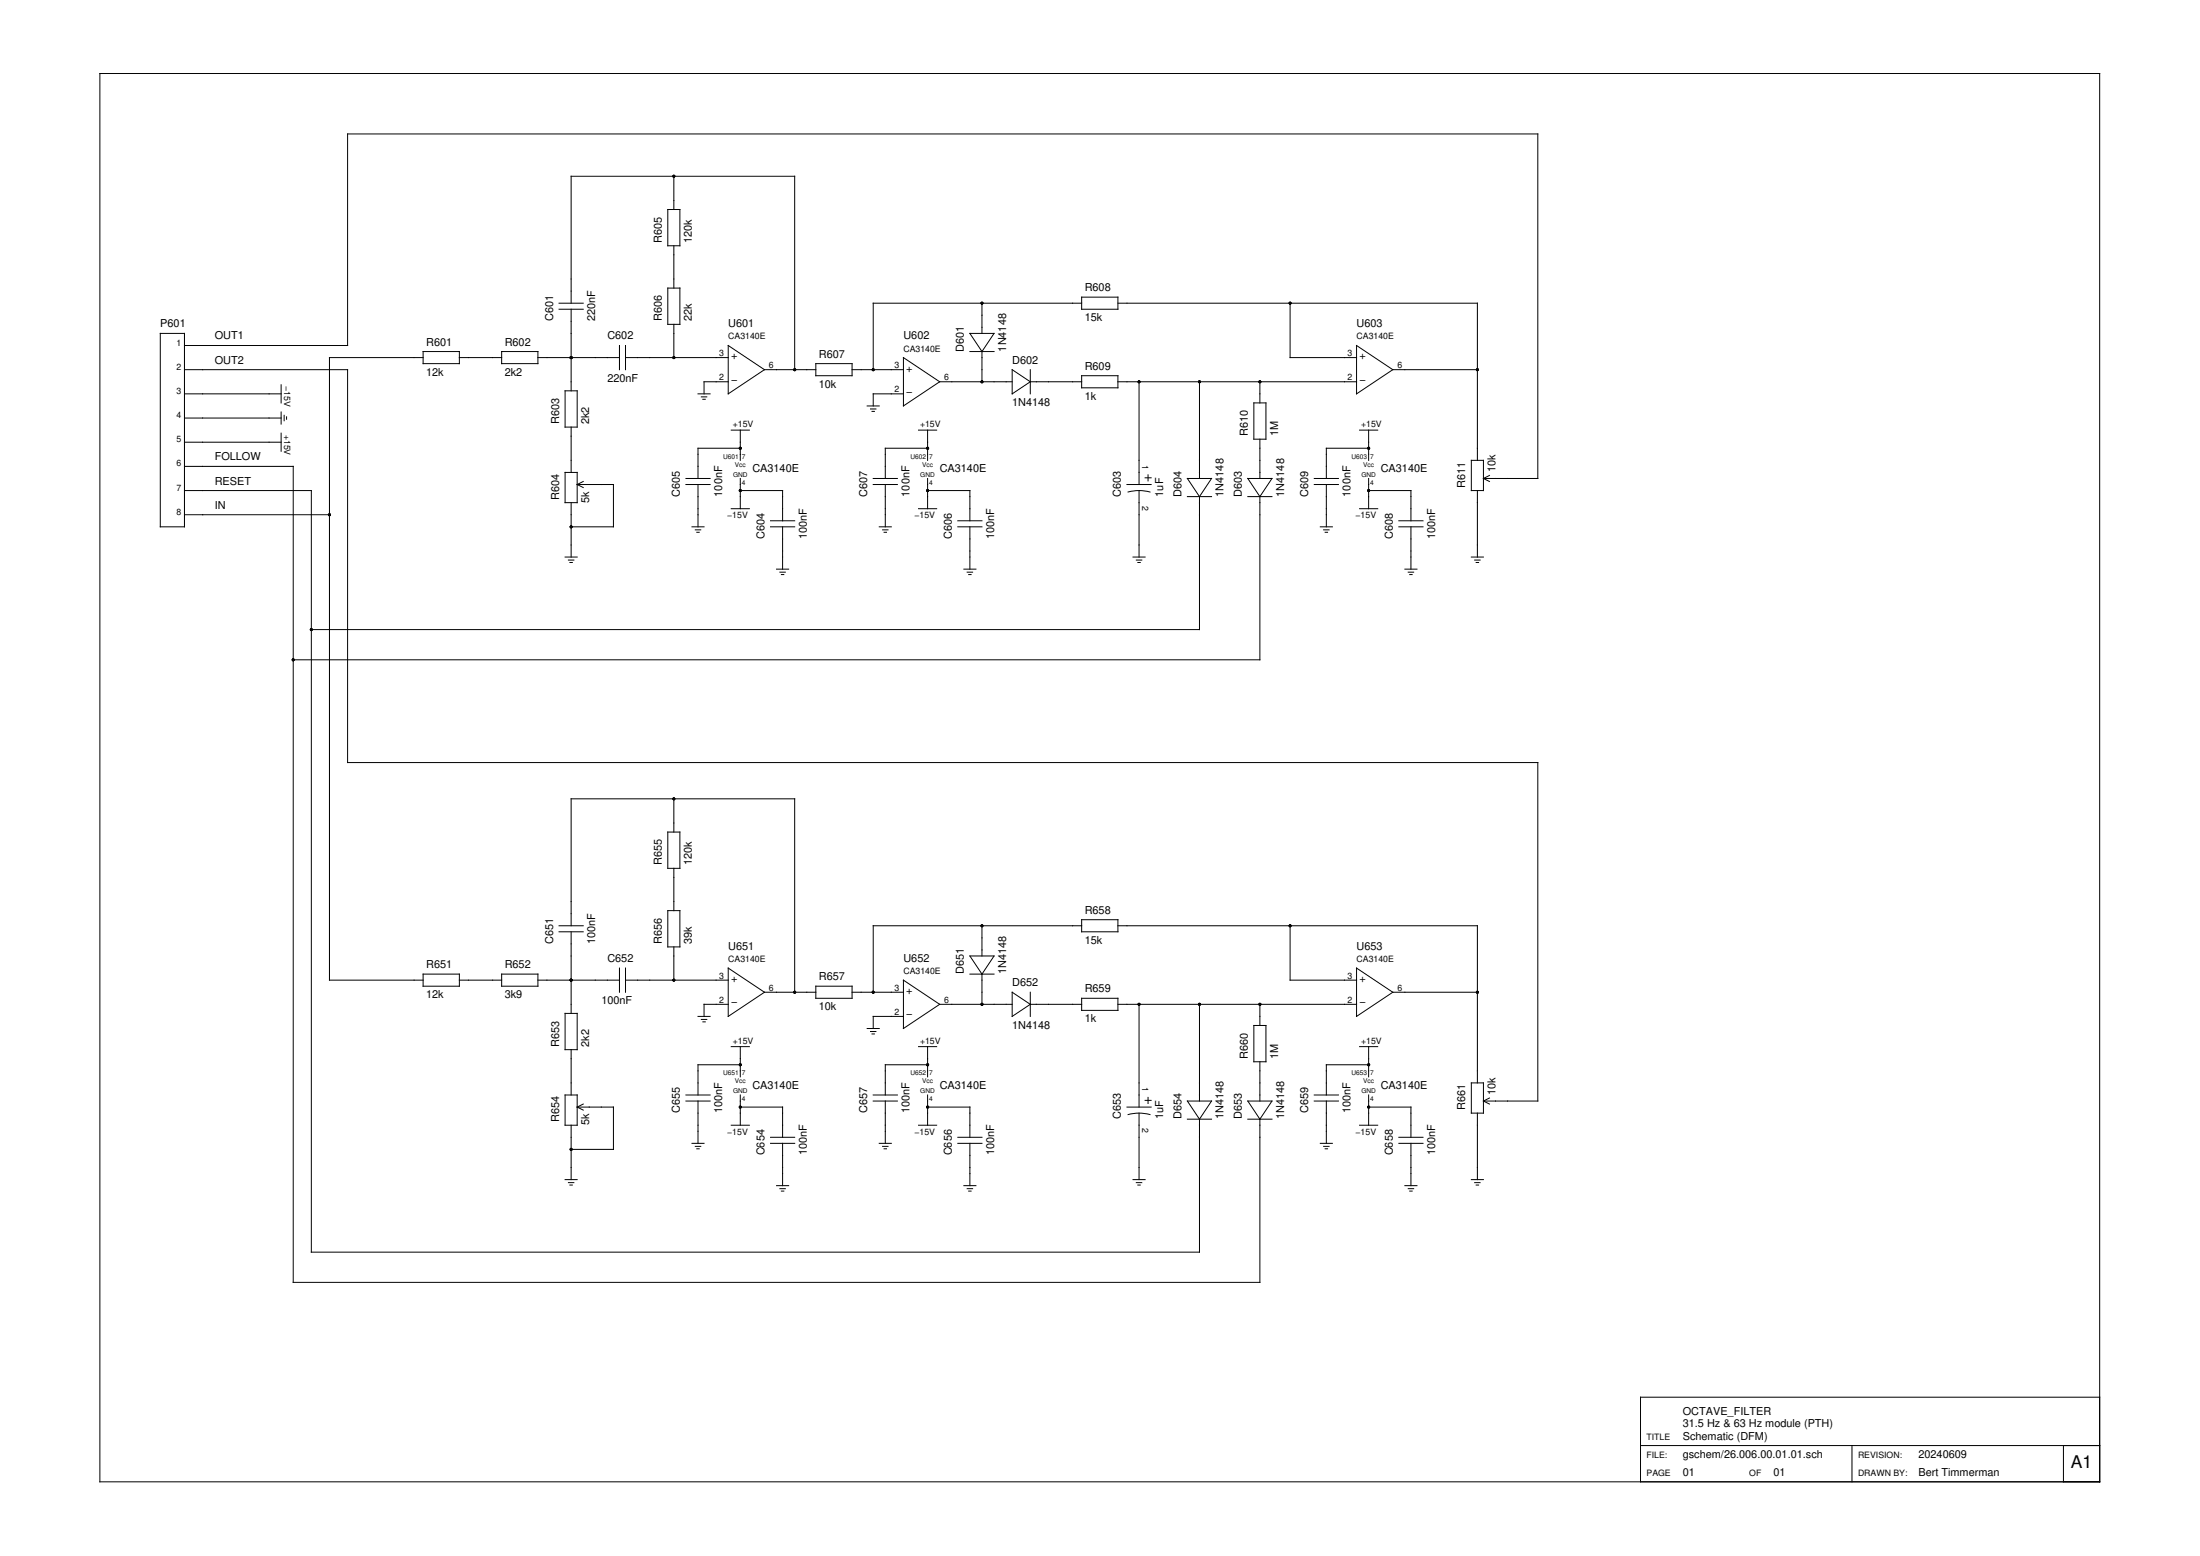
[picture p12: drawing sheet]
<svg xmlns="http://www.w3.org/2000/svg" width="420mm" height="297mm" viewBox="0 0 420 297" stroke-linecap="round" stroke-linejoin="round" font-family="sans-serif">
<g fill="none" stroke="#000" stroke-width=".19">
<path d="M19.1 14h381.9v268.9h-381.9zM127.5 40h2.3v6.9h-2.3zM128.7 33.6v6.4M106.8 59h4.6M106.8 57.9h4.6M109.1 57.9v-24.3h42.7v37M109.1 59v15.6M127.5 55h2.3v6.9h-2.3zM128.7 46.9v8.1M187.5 57.9v5.7M206.6 56.7h6.9v2.3h-6.9zM206.6 57.9h-39.8v12.7"/>
<path d="M213.5 57.9h68.7v30M246.4 57.9v10.4h12.7M30.6 63.6h4.6v37h-4.6zM35.2 70.6h31.2v75h227.3v64.6h-10.4M35.2 75.2h18.5M35.2 66h31.2v-40.4h227.3v65.7h-10.4M35.2 79.8h18.5M53.7 73.5v3.4M53.7 78.6v2.4M54.3 79.3v1M54.7 79.6v.4M80.8 68.3h-17.9v118.8h17.9"/>
<path d="M80.8 67.1h6.9v2.3h-6.9zM87.7 68.3h8.1M95.8 67.1h6.9v2.3h-6.9zM102.7 68.3h15.6M107.9 74.6h2.3v6.9h-2.3zM118.3 66v4.6M119.5 68.3h19.6M119.5 66v4.6M128.7 61.9v6.4M133.3 75.2h2.3M133.9 75.8h1.1M134.2 76.2h.5"/>
<path d="M139.1 72.9h-4.6v2.3M139.1 66l6.9 4.6-6.9 4.6zM146 70.6h9.8M155.8 69.4h6.9v2.3h-6.9zM162.7 70.6h9.8M165.6 77.5h2.3M166.2 78.1h1.1M166.5 78.5h.5M172.5 75.2h-5.7v2.3M172.5 68.3l7 4.6-7 4.6zM179.5 72.9h13.8M185.2 67.1h4.6"/>
<path d="M185.2 63.6h4.6l-2.3 3.5zM187.5 67.1v5.8M193.3 70.6l3.5 2.3-3.5 2.3zM196.8 72.9h9.8M196.8 70.6v4.6M206.6 71.7h6.9v2.3h-6.9zM213.5 72.9h45.6M217.5 72.9v19.6M229.1 72.9v18.4M239.5 76.9h2.3v6.9h-2.3zM240.6 72.9v4M259.1 66l6.9 4.6-6.9 4.6z"/>
<path d="M266 70.6h16.2M35.2 98.3h27.7M35.2 93.6h24.3v145.4h169.6v-25.4M35.2 89h20.8v155.8h184.6v-31.2M35.2 84.4h18.5M53.7 82.7v3.4M107.9 90.2h2.3v5.8h-2.3zM109.1 81.5v8.7M109.1 96v10.3M110.2 92.5h7v8.1h-8.1M110.2 92.5l1.2 .6M111.4 91.9l-1.2 .6"/>
<path d="M131 92.5h4.6M131 91.3h4.6M133.3 92.5v8.1M139.7 82.1h3.4M139.7 97.1h3.4M141.4 93.6h8.1v5.8M141.4 82.1v5.8M141.4 91.3v5.8M141.4 85.6h-8.1v5.7M147.2 99.4h4.6M166.8 92.5h4.6M166.8 91.3h4.6"/>
<path d="M169.1 92.5v8.1M175.4 82.1h3.5M175.4 97.1h3.5M177.2 93.6h8v5.8M177.2 82.1v5.8M177.2 91.3v5.8M177.2 85.6h-8.1v5.7M182.9 99.4h4.6M215.2 92.5h4.6M215.4 93.9a8.1 8.1 0 0 1 4.2 0M217.5 93.6v12.7M218.7 91.2h1.1"/>
<path d="M219.3 90.6v1.2M226.8 91.3h4.6l-2.3 3.5zM226.8 94.8h4.6M229.1 94.8v25.4h-169.6M238.3 91.3h4.6l-2.3 3.5zM238.3 94.8h4.6M240.6 83.8v7.5M240.6 94.8v31.2h-184.6M251 92.5h4.6M251 91.3h4.6M253.3 92.5v8.1M259.7 82.1h3.4"/>
<path d="M259.7 97.1h3.4M261.4 93.6h8.1v5.8M261.4 82.1v5.8M261.4 91.3v5.8M261.4 85.6h-8.1v5.7M267.2 99.4h4.6M281 87.9h2.3v5.7h-2.3zM282.2 93.6v12.7M283.3 91.3l1.2 .6M284.5 90.8l-1.2 .5M107.9 106.3h2.3M108.6 106.9h1"/>
<path d="M108.8 107.4h.5M132.2 100.6h2.3M132.8 101.1h1M133.1 101.6h.4M147.2 100.6h4.6M148.3 108.6h2.3M148.9 109.2h1.1M149.2 109.7h.5M149.5 100.6v8M167.9 100.6h2.3M168.6 101.1h1M168.8 101.6h.5"/>
<path d="M182.9 100.6h4.6M184.1 108.6h2.3M184.7 109.2h1M185 109.7h.5M185.2 100.6v8M216.4 106.3h2.3M217 106.9h1.1M217.3 107.4h.5M252.2 100.6h2.3M252.8 101.1h1M253.1 101.6h.4M267.2 100.6h4.6"/>
<path d="M268.3 108.6h2.3M268.9 109.2h1.1M269.2 109.7h.5M269.5 100.6v8M281 106.3h2.3M281.6 106.9h1.1M281.9 107.4h.5M127.5 158.8h2.3v7h-2.3zM128.7 152.5v6.3M106.8 176.7h4.6M106.8 177.9h4.6M109.1 176.7v-24.2h42.7v36.9"/>
<path d="M109.1 177.9v15.6M127.5 173.8h2.3v7h-2.3zM128.7 165.8v8M187.5 176.7v5.8M206.6 176.7h-39.8v12.7M206.6 175.6h6.9v2.3h-6.9zM213.5 176.7h68.7v30M246.4 176.7v10.4h12.7M80.8 186h6.9v2.3h-6.9zM87.7 187.1h8.1M95.8 186h6.9v2.3h-6.9zM102.7 187.1h15.6"/>
<path d="M107.9 193.5h2.3v6.9h-2.3zM118.3 184.8v4.6M119.5 184.8v4.6M119.5 187.1h19.6M128.7 180.8v6.3M133.3 194h2.3M133.9 194.6h1.1M134.2 195.1h.5M139.1 191.7h-4.6v2.3M139.1 184.8l6.9 4.6-6.9 4.6zM139.7 199.8h3.4M141.4 199.8v5.8"/>
<path d="M146 189.4h9.8M155.8 188.3h6.9v2.3h-6.9zM162.7 189.4h9.8M165.6 196.3h2.3M166.2 196.9h1.1M166.5 197.4h.5M172.5 194h-5.7v2.3M172.5 187.1l7 4.6-7 4.6zM175.4 199.8h3.5M177.2 199.8v5.8M179.5 191.7h13.8M185.2 182.5h4.6l-2.3 3.5z"/>
<path d="M185.2 186h4.6M187.5 186v5.7M193.3 189.4l3.5 2.3-3.5 2.3zM196.8 189.4v4.6M196.8 191.7h9.8M206.6 190.6h6.9v2.3h-6.9zM213.5 191.7h45.6M217.5 191.7v19.6M229.1 191.7v18.5M239.5 195.8h2.3v6.9h-2.3zM240.6 191.7v4.1M259.1 184.8l6.9 4.6-6.9 4.6z"/>
<path d="M259.7 199.8h3.4M261.4 199.8v5.8M266 189.4h16.2M107.9 209h2.3v5.8h-2.3zM109.1 200.4v8.6M109.1 214.8v10.4M110.2 211.3h7v8.1h-8.1M110.2 211.3l1.2 .6M111.4 210.8l-1.2 .5M131 210.2h4.6M131 209h4.6M132.2 218.3h2.3"/>
<path d="M132.8 218.8h1M133.1 219.3h.4M133.3 210.2v8.1M139.7 214.8h3.4M141.4 211.3h8.1v5.8M141.4 209v5.8M141.4 203.3h-8.1v5.7M147.2 218.3h4.6M147.2 217.1h4.6M149.5 218.3v8M166.8 210.2h4.6M166.8 209h4.6"/>
<path d="M167.9 218.3h2.3M168.6 218.8h1M168.8 219.3h.5M169.1 210.2v8.1M175.4 214.8h3.5M177.2 211.3h8v5.8M177.2 209v5.8M177.2 203.3h-8.1v5.7M182.9 218.3h4.6M182.9 217.1h4.6M185.2 218.3v8M215.2 211.3h4.6"/>
<path d="M215.4 212.8a8.1 8.1 0 0 1 4.2 0M217.5 212.5v12.7M218.7 210.1h1.1M219.3 209.5v1.1M226.8 210.2h4.6l-2.3 3.4zM226.8 213.6h4.6M238.3 210.2h4.6l-2.3 3.4zM238.3 213.6h4.6M240.6 202.7v7.5M251 210.2h4.6M251 209h4.6M252.2 218.3h2.3"/>
<path d="M252.8 218.8h1M253.1 219.3h.4M253.3 210.2v8.1M259.7 214.8h3.4M261.4 211.3h8.1v5.8M261.4 209v5.8M261.4 203.3h-8.1v5.7M267.2 218.3h4.6M267.2 217.1h4.6M269.5 218.3v8M281 206.7h2.3v5.8h-2.3zM282.2 212.5v12.7"/>
<path d="M283.3 210.2l1.2 .6M284.5 209.6l-1.2 .6M107.9 225.2h2.3M108.6 225.8h1M108.8 226.2h.5M148.3 226.3h2.3M148.9 226.9h1.1M149.2 227.4h.5M184.1 226.3h2.3M184.7 226.9h1M185 227.4h.5M216.4 225.2h2.3"/>
<path d="M217 225.8h1.1M217.3 226.2h.5M268.3 226.3h2.3M268.9 226.9h1.1M269.2 227.4h.5M281 225.2h2.3M281.6 225.8h1.1M281.9 226.2h.5M313.3 276h87.7M353.7 276v6.9M394.1 276v6.9M401 266.7h-87.7v16.2"/>
</g>
<g fill="#000">
<circle cx="128.7" cy="33.6" r=".29"/>
<circle cx="187.5" cy="57.9" r=".29"/>
<circle cx="246.4" cy="57.9" r=".29"/>
<circle cx="109.1" cy="68.3" r=".29"/>
<circle cx="128.7" cy="68.3" r=".29"/>
<circle cx="151.8" cy="70.6" r=".29"/>
<circle cx="166.8" cy="70.6" r=".29"/>
<circle cx="187.5" cy="72.9" r=".29"/>
<circle cx="217.5" cy="72.9" r=".29"/>
<circle cx="229.1" cy="72.9" r=".29"/>
<circle cx="240.6" cy="72.9" r=".29"/>
<circle cx="282.2" cy="70.6" r=".29"/>
<circle cx="62.9" cy="98.3" r=".29"/>
<circle cx="141.4" cy="93.6" r=".29"/>
<circle cx="141.4" cy="85.6" r=".29"/>
<circle cx="177.2" cy="93.6" r=".29"/>
<circle cx="177.2" cy="85.6" r=".29"/>
<circle cx="261.4" cy="93.6" r=".29"/>
<circle cx="261.4" cy="85.6" r=".29"/>
<circle cx="109.1" cy="100.6" r=".29"/>
<circle cx="56" cy="126" r=".29"/>
<circle cx="59.5" cy="120.2" r=".29"/>
<circle cx="128.7" cy="152.5" r=".29"/>
<circle cx="187.5" cy="176.7" r=".29"/>
<circle cx="246.4" cy="176.7" r=".29"/>
<circle cx="109.1" cy="187.1" r=".29"/>
<circle cx="128.7" cy="187.1" r=".29"/>
<circle cx="151.8" cy="189.4" r=".29"/>
<circle cx="166.8" cy="189.4" r=".29"/>
<circle cx="187.5" cy="191.7" r=".29"/>
<circle cx="217.5" cy="191.7" r=".29"/>
<circle cx="229.1" cy="191.7" r=".29"/>
<circle cx="240.6" cy="191.7" r=".29"/>
<circle cx="282.2" cy="189.4" r=".29"/>
<circle cx="109.1" cy="219.4" r=".29"/>
<circle cx="141.4" cy="203.3" r=".29"/>
<circle cx="141.4" cy="211.3" r=".29"/>
<circle cx="177.2" cy="203.3" r=".29"/>
<circle cx="177.2" cy="211.3" r=".29"/>
<circle cx="261.4" cy="203.3" r=".29"/>
<circle cx="261.4" cy="211.3" r=".29"/>
</g>
<text font-size="3.3" x="395.5" y="280.3">A1</text>
<g font-size="2.1">
<text x="126.4" y="46.3" transform="rotate(-90 126.4 46.3)">R605</text>
<text x="132.2" y="46.3" transform="rotate(-90 132.2 46.3)">120k</text>
<text x="207.2" y="55.6">R608</text>
<text x="30.6" y="62.5">P601</text>
<text x="41" y="64.8">OUT1</text>
<text x="81.4" y="66">R601</text>
<text x="96.4" y="66">R602</text>
<text x="105.6" y="61.3" transform="rotate(-90 105.6 61.3)">C601</text>
<text x="113.7" y="61.3" transform="rotate(-90 113.7 61.3)">220nF</text>
<text x="116" y="64.8">C602</text>
<text x="126.4" y="61.3" transform="rotate(-90 126.4 61.3)">R606</text>
<text x="132.2" y="61.3" transform="rotate(-90 132.2 61.3)">22k</text>
<text x="139.1" y="62.5">U601</text>
<text x="172.5" y="64.8">U602</text>
<text x="207.2" y="61.3">15k</text>
<text x="259.1" y="62.5">U603</text>
<text x="41" y="69.4">OUT2</text>
<text x="81.4" y="71.7">12k</text>
<text x="96.4" y="71.7">2k2</text>
<text x="139.6" y="68.6">+</text>
<text x="156.4" y="68.3">R607</text>
<text x="173.1" y="70.9">+</text>
<text x="184.1" y="67.1" transform="rotate(-90 184.1 67.1)">D601</text>
<text x="192.2" y="67.1" transform="rotate(-90 192.2 67.1)">1N4148</text>
<text x="193.3" y="69.4">D602</text>
<text x="207.2" y="70.6">R609</text>
<text x="259.6" y="68.6">+</text>
<text x="116" y="72.9">220nF</text>
<text x="139.6" y="73.1">−</text>
<text x="156.4" y="74">10k</text>
<text x="173.1" y="75.4">−</text>
<text x="193.3" y="77.5">1N4148</text>
<text x="207.2" y="76.3">1k</text>
<text x="259.6" y="73.1">−</text>
<text x="106.8" y="81" transform="rotate(-90 106.8 81)">R603</text>
<text x="112.5" y="81" transform="rotate(-90 112.5 81)">2k2</text>
<text x="238.3" y="83.3" transform="rotate(-90 238.3 83.3)">R610</text>
<text x="244.1" y="83.3" transform="rotate(-90 244.1 83.3)">1M</text>
<text x="41" y="87.9">FOLLOW</text>
<text x="41" y="92.5">RESET</text>
<text x="106.8" y="95.4" transform="rotate(-90 106.8 95.4)">R604</text>
<text x="112.5" y="96" transform="rotate(-90 112.5 96)">5k</text>
<text x="129.8" y="94.8" transform="rotate(-90 129.8 94.8)">C605</text>
<text x="137.9" y="94.8" transform="rotate(-90 137.9 94.8)">100nF</text>
<text x="143.7" y="90.2">CA3140E</text>
<text x="165.6" y="94.8" transform="rotate(-90 165.6 94.8)">C607</text>
<text x="173.7" y="94.8" transform="rotate(-90 173.7 94.8)">100nF</text>
<text x="179.5" y="90.2">CA3140E</text>
<text x="214.1" y="94.8" transform="rotate(-90 214.1 94.8)">C603</text>
<text x="222.2" y="94.8" transform="rotate(-90 222.2 94.8)">1uF</text>
<text x="225.6" y="94.8" transform="rotate(-90 225.6 94.8)">D604</text>
<text x="233.7" y="94.8" transform="rotate(-90 233.7 94.8)">1N4148</text>
<text x="237.2" y="94.8" transform="rotate(-90 237.2 94.8)">D603</text>
<text x="245.2" y="94.8" transform="rotate(-90 245.2 94.8)">1N4148</text>
<text x="249.8" y="94.8" transform="rotate(-90 249.8 94.8)">C609</text>
<text x="257.9" y="94.8" transform="rotate(-90 257.9 94.8)">100nF</text>
<text x="263.7" y="90.2">CA3140E</text>
<text x="279.8" y="93.1" transform="rotate(-90 279.8 93.1)">R611</text>
<text x="285.6" y="90.2" transform="rotate(-90 285.6 90.2)">10k</text>
<text x="41" y="97.1">IN</text>
<text x="146" y="102.9" transform="rotate(-90 146 102.9)">C604</text>
<text x="154.1" y="102.9" transform="rotate(-90 154.1 102.9)">100nF</text>
<text x="181.8" y="102.9" transform="rotate(-90 181.8 102.9)">C606</text>
<text x="189.8" y="102.9" transform="rotate(-90 189.8 102.9)">100nF</text>
<text x="266" y="102.9" transform="rotate(-90 266 102.9)">C608</text>
<text x="274.1" y="102.9" transform="rotate(-90 274.1 102.9)">100nF</text>
<text x="126.4" y="165.2" transform="rotate(-90 126.4 165.2)">R655</text>
<text x="132.2" y="165.2" transform="rotate(-90 132.2 165.2)">120k</text>
<text x="207.2" y="174.4">R658</text>
<text x="81.4" y="184.8">R651</text>
<text x="96.4" y="184.8">R652</text>
<text x="105.6" y="180.2" transform="rotate(-90 105.6 180.2)">C651</text>
<text x="113.7" y="180.2" transform="rotate(-90 113.7 180.2)">100nF</text>
<text x="116" y="183.6">C652</text>
<text x="126.4" y="180.2" transform="rotate(-90 126.4 180.2)">R656</text>
<text x="132.2" y="180.2" transform="rotate(-90 132.2 180.2)">39k</text>
<text x="139.1" y="181.3">U651</text>
<text x="172.5" y="183.6">U652</text>
<text x="184.1" y="186" transform="rotate(-90 184.1 186)">D651</text>
<text x="192.2" y="186" transform="rotate(-90 192.2 186)">1N4148</text>
<text x="207.2" y="180.2">15k</text>
<text x="259.1" y="181.3">U653</text>
<text x="81.4" y="190.6">12k</text>
<text x="96.4" y="190.6">3k9</text>
<text x="114.8" y="191.7">100nF</text>
<text x="139.6" y="191.9">−</text>
<text x="139.6" y="187.5">+</text>
<text x="156.4" y="187.1">R657</text>
<text x="173.1" y="189.8">+</text>
<text x="193.3" y="188.3">D652</text>
<text x="207.2" y="189.4">R659</text>
<text x="259.6" y="191.9">−</text>
<text x="259.6" y="187.5">+</text>
<text x="156.4" y="192.9">10k</text>
<text x="173.1" y="194.2">−</text>
<text x="193.3" y="196.3">1N4148</text>
<text x="207.2" y="195.2">1k</text>
<text x="106.8" y="199.8" transform="rotate(-90 106.8 199.8)">R653</text>
<text x="112.5" y="199.8" transform="rotate(-90 112.5 199.8)">2k2</text>
<text x="238.3" y="202.1" transform="rotate(-90 238.3 202.1)">R660</text>
<text x="244.1" y="202.1" transform="rotate(-90 244.1 202.1)">1M</text>
<text x="143.7" y="207.9">CA3140E</text>
<text x="179.5" y="207.9">CA3140E</text>
<text x="263.7" y="207.9">CA3140E</text>
<text x="285.6" y="209" transform="rotate(-90 285.6 209)">10k</text>
<text x="106.8" y="214.2" transform="rotate(-90 106.8 214.2)">R654</text>
<text x="112.5" y="214.8" transform="rotate(-90 112.5 214.8)">5k</text>
<text x="129.8" y="212.5" transform="rotate(-90 129.8 212.5)">C655</text>
<text x="137.9" y="212.5" transform="rotate(-90 137.9 212.5)">100nF</text>
<text x="165.6" y="212.5" transform="rotate(-90 165.6 212.5)">C657</text>
<text x="173.7" y="212.5" transform="rotate(-90 173.7 212.5)">100nF</text>
<text x="214.1" y="213.6" transform="rotate(-90 214.1 213.6)">C653</text>
<text x="222.2" y="213.6" transform="rotate(-90 222.2 213.6)">1uF</text>
<text x="225.6" y="213.6" transform="rotate(-90 225.6 213.6)">D654</text>
<text x="233.7" y="213.6" transform="rotate(-90 233.7 213.6)">1N4148</text>
<text x="237.2" y="213.6" transform="rotate(-90 237.2 213.6)">D653</text>
<text x="245.2" y="213.6" transform="rotate(-90 245.2 213.6)">1N4148</text>
<text x="249.8" y="212.5" transform="rotate(-90 249.8 212.5)">C659</text>
<text x="257.9" y="212.5" transform="rotate(-90 257.9 212.5)">100nF</text>
<text x="279.8" y="211.9" transform="rotate(-90 279.8 211.9)">R661</text>
<text x="146" y="220.6" transform="rotate(-90 146 220.6)">C654</text>
<text x="154.1" y="220.6" transform="rotate(-90 154.1 220.6)">100nF</text>
<text x="181.8" y="220.6" transform="rotate(-90 181.8 220.6)">C656</text>
<text x="189.8" y="220.6" transform="rotate(-90 189.8 220.6)">100nF</text>
<text x="266" y="220.6" transform="rotate(-90 266 220.6)">C658</text>
<text x="274.1" y="220.6" transform="rotate(-90 274.1 220.6)">100nF</text>
<text x="321.4" y="270.2">OCTAVE_FILTER</text>
<text x="321.4" y="274.8">Schematic (DFM)</text>
<text x="321.4" y="272.5">31.5 Hz &amp; 63 Hz module (PTH)</text>
<text x="321.4" y="281.7">01</text>
<text x="321.4" y="278.3">gschem/26.006.00.01.01.sch</text>
<text x="338.7" y="281.7">01</text>
<text x="366.4" y="278.3">20240609</text>
<text x="366.4" y="281.7">Bert Timmerman</text>
</g>
<g font-size="1.7">
<text x="33.7" y="66">1</text>
<text x="139.1" y="64.8">CA3140E</text>
<text x="259.1" y="64.8">CA3140E</text>
<text x="33.7" y="70.6">2</text>
<text x="137.3" y="68">3</text>
<text x="146.9" y="70.3">6</text>
<text x="170.8" y="70.3">3</text>
<text x="172.5" y="67.1">CA3140E</text>
<text x="257.3" y="68">3</text>
<text x="266.9" y="70.3">6</text>
<text x="33.7" y="75.2">3</text>
<text x="54.3" y="73.7" transform="rotate(90 54.3 73.7)">−15V</text>
<text x="137.3" y="72.6">2</text>
<text x="170.8" y="74.9">2</text>
<text x="180.3" y="72.6">6</text>
<text x="257.3" y="72.6">2</text>
<text x="33.7" y="79.8">4</text>
<text x="54.3" y="83" transform="rotate(90 54.3 83)">+15V</text>
<text x="139.9" y="81.5">+15V</text>
<text x="175.7" y="81.5">+15V</text>
<text x="259.9" y="81.5">+15V</text>
<text x="33.7" y="84.4">5</text>
<text x="33.7" y="89">6</text>
<text x="218.1" y="88.7" transform="rotate(90 218.1 88.7)">1</text>
<text x="33.7" y="93.6">7</text>
<text x="33.7" y="98.3">8</text>
<text x="138.9" y="98.9">−15V</text>
<text x="174.7" y="98.9">−15V</text>
<text x="218.1" y="96.5" transform="rotate(90 218.1 96.5)">2</text>
<text x="258.9" y="98.9">−15V</text>
<text x="139.1" y="183.6">CA3140E</text>
<text x="172.5" y="186">CA3140E</text>
<text x="259.1" y="183.6">CA3140E</text>
<text x="137.3" y="191.4">2</text>
<text x="137.3" y="186.8">3</text>
<text x="146.9" y="189.1">6</text>
<text x="170.8" y="189.1">3</text>
<text x="180.3" y="191.4">6</text>
<text x="257.3" y="191.4">2</text>
<text x="257.3" y="186.8">3</text>
<text x="266.9" y="189.1">6</text>
<text x="170.8" y="193.7">2</text>
<text x="139.9" y="199.2">+15V</text>
<text x="175.7" y="199.2">+15V</text>
<text x="259.9" y="199.2">+15V</text>
<text x="218.1" y="207.5" transform="rotate(90 218.1 207.5)">1</text>
<text x="218.1" y="215.4" transform="rotate(90 218.1 215.4)">2</text>
<text x="138.9" y="216.6">−15V</text>
<text x="174.7" y="216.6">−15V</text>
<text x="258.9" y="216.6">−15V</text>
<text x="314.5" y="274.8">TITLE</text>
<text x="314.5" y="278.3">FILE:</text>
<text x="314.5" y="281.7">PAGE</text>
<text x="334.1" y="281.7">OF</text>
<text x="354.8" y="278.3">REVISION:</text>
<text x="354.8" y="281.7">DRAWN BY:</text>
</g>
<g font-size="1.3">
<text x="138.1" y="87.6">U601</text>
<text x="140.3" y="89.1">Vcc</text>
<text x="141.7" y="87.6">7</text>
<text x="173.9" y="87.6">U602</text>
<text x="176.1" y="89.1">Vcc</text>
<text x="177.4" y="87.6">7</text>
<text x="258.1" y="87.6">U603</text>
<text x="260.3" y="89.1">Vcc</text>
<text x="261.7" y="87.6">7</text>
<text x="140" y="91.1">GND</text>
<text x="141.7" y="92.5">4</text>
<text x="175.8" y="91.1">GND</text>
<text x="177.4" y="92.5">4</text>
<text x="260" y="91.1">GND</text>
<text x="261.7" y="92.5">4</text>
<text x="138.1" y="205.3">U651</text>
<text x="140" y="208.7">GND</text>
<text x="140.3" y="206.8">Vcc</text>
<text x="141.7" y="205.3">7</text>
<text x="173.9" y="205.3">U652</text>
<text x="175.8" y="208.7">GND</text>
<text x="176.1" y="206.8">Vcc</text>
<text x="177.4" y="205.3">7</text>
<text x="258.1" y="205.3">U653</text>
<text x="260" y="208.7">GND</text>
<text x="260.3" y="206.8">Vcc</text>
<text x="261.7" y="205.3">7</text>
<text x="141.7" y="210.2">4</text>
<text x="177.4" y="210.2">4</text>
<text x="261.7" y="210.2">4</text>
</g>
</svg>
